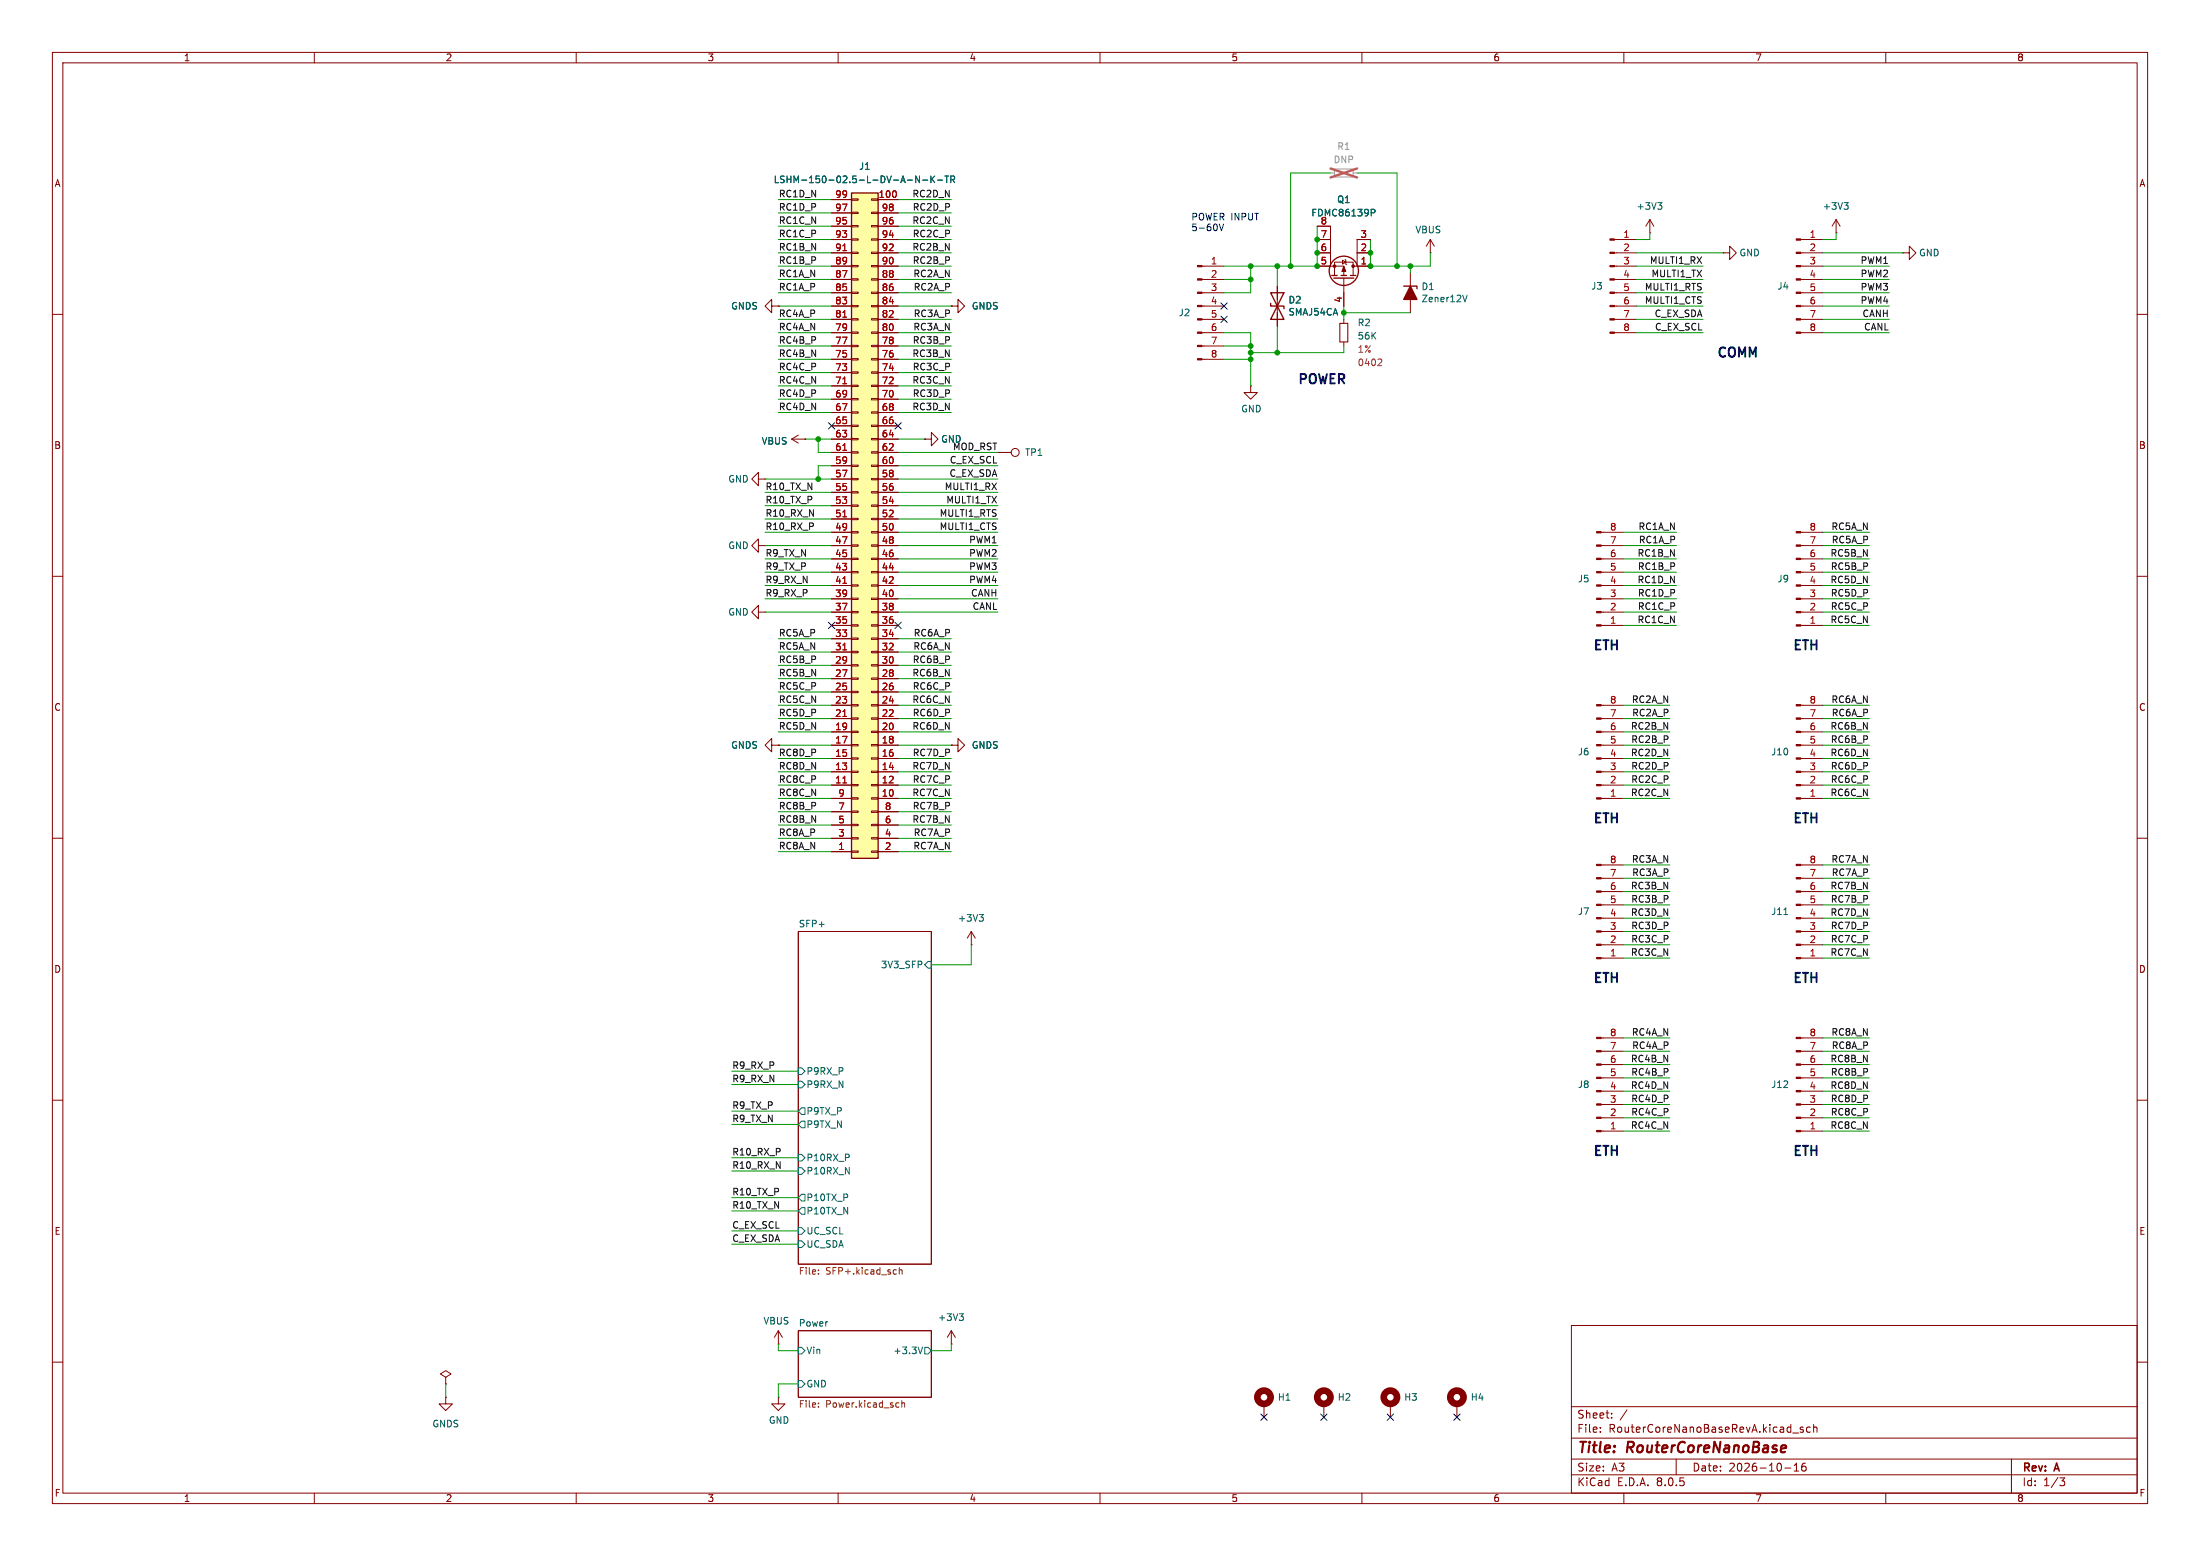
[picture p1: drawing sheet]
<svg xmlns="http://www.w3.org/2000/svg" width="420mm" height="297mm" viewBox="0 0 420 297" stroke-linecap="round" stroke-linejoin="round" font-family="sans-serif">
<g fill="none" stroke="#840000" stroke-width=".19">
<path d="M10 10h400v277h-400zM12 12h396v273h-396zM60 10v2M110 10v2M160 10v2M210 10v2M260 10v2M310 10v2M360 10v2M10 60h2M147.3 58.4v-1.2l-1.3 1.2 1.3 1.3v-1.3h1.3M148.6 58.4h.1"/>
<path d="M181.6 58.4h1.3v1.3l1.2-1.3-1.2-1.2v1.2M181.6 58.4h.1M229.5 58.4h4.2M229.5 55.9h4.2M229.5 53.3h4.2M229.5 50.8h4.2M243.8 54.6v7.6M251.5 43.2h2.5v7.6M251.5 50.8h2.5M251.5 48.3h2.5M251.5 45.7h2.5M254 50.8h2.5v1.8"/>
<path d="M254.8 52.6v-2.6h3.5v2.6M256.3 49.7l.6 .3-.6 .4zM256.5 53.1v5.3M256.8 49.5l.2 1M259.1 48.3v2.5h-.8M259.1 50.8h2.5M259.1 48.3h2.5M261.6 45.7h-2.5v2.6M269.2 52.1v7.6M273 48.3h.1M273 45.7l.8 1.3M273 45.7v2.6"/>
<path d="M273 45.7l-.7 1.3M308.2 58.4h4.2M308.2 55.9h4.2M308.2 53.3h4.2M308.2 50.8h4.2M308.2 48.3h4.2M308.2 45.7h4.2M315 44.5h.1M315 41.9l-.8 1.3M315 41.9v2.6M315 41.9l.7 1.3M328.9 48.3h1.3v1.2l1.3-1.2-1.3-1.3v1.3"/>
<path d="M328.9 48.3h.1M343.8 58.4h4.2M343.8 55.9h4.2M343.8 53.3h4.2M343.8 50.8h4.2M343.8 48.3h4.2M343.8 45.7h4.2M350.5 44.5h.1M350.5 41.9l-.7 1.3M350.5 41.9v2.6M350.5 41.9l.8 1.3M363.2 48.3h1.3v1.2l1.3-1.2-1.3-1.3v1.3"/>
<path d="M363.2 48.3h.1M408 60h2M229.5 63.5h4.2M229.5 61h4.2M229.5 68.6h4.2M229.5 66h4.2M238.8 73.7v1.2h1.2l-1.2 1.3-1.3-1.3h1.3M238.8 73.7h.1M256.5 61v.7M256.5 65.3v.7M308.2 63.5h4.2M308.2 61h4.2"/>
<path d="M343.8 63.5h4.2M343.8 61h4.2M144.8 91.4v-1.2l-1.3 1.2 1.3 1.3v-1.3h1.2M146 91.4h.1M151.1 83.8h2.6M151.1 83.8l1.3 .8M152.4 83.1l-1.3 .7M153.7 83.8h.1M176.5 83.8h1.3v-1.2l1.3 1.2-1.3 1.3v-1.3M176.5 83.8h.1M190.5 86.4h2.5M10 110h2"/>
<path d="M144.8 116.8v-1.2l-1.3 1.2 1.3 1.3v-1.3h1.2M144.8 104.1v-1.2l-1.3 1.2 1.3 1.3v-1.3h1.2M146 116.8h.1M146 104.1h.1M305.7 101.6h4.2M305.7 104.1h4.2M305.7 106.7h4.2M305.7 109.2h4.2M305.7 111.8h4.2M305.7 114.3h4.2M305.7 116.8h4.2M305.7 119.4h4.2"/>
<path d="M408 110h2M305.7 134.6h4.2M305.7 137.2h4.2M305.7 139.7h4.2M343.8 134.6h4.2M343.8 137.2h4.2M343.8 139.7h4.2M10 160h2M147.3 142.2v-1.2l-1.3 1.2 1.3 1.3v-1.3h1.3M148.6 142.2h.1M181.6 142.2h1.3v1.3l1.2-1.3-1.2-1.2v1.2M181.6 142.2h.1"/>
<path d="M305.7 142.2h4.2M305.7 144.8h4.2M305.7 147.3h4.2M305.7 149.9h4.2M305.7 152.4h4.2M343.8 142.2h4.2M343.8 144.8h4.2M343.8 147.3h4.2M343.8 149.9h4.2M343.8 152.4h4.2M408 160h2M152.4 177.8h25.4v63.5h-25.4z"/>
<path d="M185.4 177.8l-.7 1.3M185.4 177.8v2.5M185.4 177.8l.8 1.3M305.7 165.1h4.2M305.7 167.6h4.2M305.7 170.2h4.2M305.7 172.7h4.2M305.7 175.3h4.2M305.7 177.8h4.2M343.8 165.1h4.2M343.8 167.6h4.2M343.8 170.2h4.2"/>
<path d="M343.8 172.7h4.2M343.8 175.3h4.2M343.8 177.8h4.2M185.4 180.3h.1M305.7 180.3h4.2M305.7 182.9h4.2M305.7 198.1h4.2M343.8 180.3h4.2M343.8 182.9h4.2M343.8 198.1h4.2M10 210h2M305.7 200.7h4.2"/>
<path d="M305.7 203.2h4.2M305.7 205.7h4.2M305.7 208.3h4.2M305.7 210.8h4.2M305.7 213.4h4.2M305.7 215.9h4.2M343.8 200.7h4.2M343.8 203.2h4.2M343.8 205.7h4.2M343.8 208.3h4.2M343.8 210.8h4.2M343.8 213.4h4.2"/>
<path d="M343.8 215.9h4.2M408 210h2M10 260h2M148.6 256.5h.1M148.6 254l.8 1.3M148.6 254v2.5M148.6 254l-.8 1.3M152.4 254h25.4v12.7h-25.4zM181.6 256.5h.1M181.6 254l-.8 1.3M181.6 254v2.5M181.6 254l.8 1.3"/>
<path d="M300 253h108v32h-108zM408 260h2M85.1 262.9l1-.6-1-.7-1 .7 1 .6v1.3M85.1 264.2h.1M85.1 266.7v1.3h1.3l-1.3 1.2-1.3-1.2h1.3M85.1 266.7h.1M148.6 266.7v1.3h1.3l-1.3 1.2-1.3-1.2h1.3M148.6 266.7h.1M241.3 268v2.5M252.7 268v2.5M265.4 268v2.5M278.1 268v2.5"/>
<path d="M300 278.5h108M300 274.5h108M300 268.5h108M305.5 273.2v.2M305.5 272.5v.1M307.7 270.5v.2M307.7 269.8v.1M310.6 269.1l-1.3 1.9M320 278.5v3M342.2 273.5h1.2M342.5 279.7l.4-.4v1.5M344.2 272.5l-.3-.1-.2 .2v.2l.5 .2v.3h-.5"/>
<path d="M344.7 279.3a.59 .59 0 0 0-.8 .6v.6l.2 .2 .4 .1 .2-.2 .1-.5-.1-.2h-.5l-.3 .2M345.6 272.5l-.4-.1-.3 .3 .1 .6h.6M346.2 272.5l.2-.1 .4 .1 .1 .9M346.2 271.9v1.5M384 278.5v6.5M60 285v2M110 285v2M160 285v2M210 285v2M260 285v2M300 281.5h108M310 285v2"/>
<path d="M340.7 280.2h1.2M342.5 280.8h.9M360 285v2M393.2 282.1h1l-.5 .6 .4 .1 .1 .5-.3 .3h-.5"/>
<circle cx="193.8" cy="86.4" r=".76"/>
</g>
<path d="M340.4 275.9l.5 .1 .1 .3-1 .2M340.8 277.1l-.2 .1" fill="none" stroke="#840000" stroke-width=".4"/>
<g fill="none" stroke="#006464" stroke-width=".19">
<path d="M261.8 39.9h.5l.2 .3-.1 .4h-.6M316.5 38.7h.8l-.5 .5M317 39.2l.3 .2v.3l-.3 .2M352 38.7h.8l-.4 .5M352.6 39.2l.2 .2v.3l-.2 .2M279.2 56.3l.5 1.3 .4-1.3M186.9 174.6h.8l-.4 .5M187.5 175.1l.2 .2v.3l-.2 .2M340.6 174.6h.7M177.2 183.5h.6v1.3h-.6l-.7-.6zM152.4 203.8h.6l.7 .7-.7 .6h-.6zM152.4 206.4h.6l.7 .6-.7 .6h-.6z"/>
<path d="M153 211.5h.7v1.2h-.7l-.6-.6zM153 214h.7v1.3h-.7l-.6-.7zM152.4 220.3h.6l.7 .7-.7 .6h-.6zM152.4 222.9h.6l.7 .6-.7 .7h-.6zM152.4 234.3h.6l.7 .6-.7 .7h-.6zM152.4 236.9h.6l.7 .6-.7 .6h-.6zM153 228h.7v1.2h-.7l-.6-.6zM153 230.5h.7v1.3h-.7l-.6-.7zM152.4 257.2h.6l.7 .6-.7 .6h-.6zM176.1 257.1l-.4 1.3M176.5 257.2h.7l.6 .6-.6 .6h-.7zM183.1 250.8h.8l-.4 .5"/>
<path d="M183.7 251.3l.2 .2v.3l-.2 .2M152.4 263.5h.6l.7 .7-.7 .6h-.6z"/>
</g>
<path d="M156.2 242.4v.1M156.2 243.1v.1M170.8 242.4h.3M171.1 243.1l-.3 .1M171.7 242.5l.2-.1h.3v.8M171.7 241.9v1.3M156.2 268.5v.1M156.2 267.8v.1M171.5 267.8h.1M171.6 268.5l-.1 .1M172.2 267.3v1.3M172.2 267.9l.1-.1h.3l.1 .8" fill="none" stroke="#725600" stroke-width=".19"/>
<g fill="#840000" stroke="#840000" stroke-width=".19">
<path d="M307.3 63.4h.9v.2h-.9z"/>
<path d="M307.3 60.8h.9v.3h-.9z"/>
<path d="M307.3 58.3h.9v.2h-.9z"/>
<path d="M307.3 55.8h.9v.2h-.9z"/>
<path d="M307.3 53.2h.9v.3h-.9z"/>
<path d="M307.3 50.7h.9v.2h-.9z"/>
<path d="M307.3 48.1h.9v.3h-.9z"/>
<path d="M307.3 45.6h.9v.2h-.9z"/>
<path d="M228.6 68.5h.9v.2h-.9z"/>
<path d="M228.6 65.9h.9v.3h-.9z"/>
<path d="M228.6 63.4h.9v.2h-.9z"/>
<path d="M228.6 60.8h.9v.3h-.9z"/>
<path d="M228.6 58.3h.9v.2h-.9z"/>
<path d="M228.6 55.8h.9v.2h-.9z"/>
<path d="M228.6 53.2h.9v.3h-.9z"/>
<path d="M228.6 50.7h.9v.2h-.9z"/>
<path d="M342.9 63.4h.9v.2h-.9z"/>
<path d="M342.9 60.8h.9v.3h-.9z"/>
<path d="M342.9 58.3h.9v.2h-.9z"/>
<path d="M342.9 55.8h.9v.2h-.9z"/>
<path d="M342.9 53.2h.9v.3h-.9z"/>
<path d="M342.9 50.7h.9v.2h-.9z"/>
<path d="M342.9 48.1h.9v.3h-.9z"/>
<path d="M342.9 45.6h.9v.2h-.9z"/>
<path d="M304.8 165h.9v.2h-.9z"/>
<path d="M304.8 167.5h.9v.3h-.9z"/>
<path d="M304.8 170.1h.9v.2h-.9z"/>
<path d="M304.8 172.6h.9v.2h-.9z"/>
<path d="M304.8 175.1h.9v.3h-.9z"/>
<path d="M304.8 177.7h.9v.2h-.9z"/>
<path d="M304.8 180.2h.9v.3h-.9z"/>
<path d="M304.8 182.8h.9v.2h-.9z"/>
<path d="M304.8 101.5h.9v.2h-.9z"/>
<path d="M304.8 104h.9v.3h-.9z"/>
<path d="M304.8 106.6h.9v.2h-.9z"/>
<path d="M304.8 109.1h.9v.2h-.9z"/>
<path d="M304.8 111.6h.9v.3h-.9z"/>
<path d="M304.8 114.2h.9v.2h-.9z"/>
<path d="M304.8 116.7h.9v.3h-.9z"/>
<path d="M304.8 119.3h.9v.2h-.9z"/>
<path d="M342.9 165h.9v.2h-.9z"/>
<path d="M342.9 167.5h.9v.3h-.9z"/>
<path d="M342.9 170.1h.9v.2h-.9z"/>
<path d="M342.9 172.6h.9v.2h-.9z"/>
<path d="M342.9 175.1h.9v.3h-.9z"/>
<path d="M342.9 177.7h.9v.2h-.9z"/>
<path d="M342.9 180.2h.9v.3h-.9z"/>
<path d="M342.9 182.8h.9v.2h-.9z"/>
<path d="M342.9 134.5h.9v.2h-.9z"/>
<path d="M342.9 137h.9v.3h-.9z"/>
<path d="M342.9 139.6h.9v.2h-.9z"/>
<path d="M342.9 142.1h.9v.3h-.9z"/>
<path d="M342.9 144.7h.9v.2h-.9z"/>
<path d="M342.9 147.2h.9v.2h-.9z"/>
<path d="M342.9 149.7h.9v.3h-.9z"/>
<path d="M342.9 152.3h.9v.2h-.9z"/>
<path d="M304.8 198h.9v.2h-.9z"/>
<path d="M304.8 200.5h.9v.3h-.9z"/>
<path d="M304.8 203.1h.9v.2h-.9z"/>
<path d="M304.8 205.6h.9v.3h-.9z"/>
<path d="M304.8 208.2h.9v.2h-.9z"/>
<path d="M304.8 210.7h.9v.2h-.9z"/>
<path d="M304.8 213.2h.9v.3h-.9z"/>
<path d="M304.8 215.8h.9v.2h-.9z"/>
<path d="M304.8 134.5h.9v.2h-.9z"/>
<path d="M304.8 137h.9v.3h-.9z"/>
<path d="M304.8 139.6h.9v.2h-.9z"/>
<path d="M304.8 142.1h.9v.3h-.9z"/>
<path d="M304.8 144.7h.9v.2h-.9z"/>
<path d="M304.8 147.2h.9v.2h-.9z"/>
<path d="M304.8 149.7h.9v.3h-.9z"/>
<path d="M304.8 152.3h.9v.2h-.9z"/>
<path d="M342.9 198h.9v.2h-.9z"/>
<path d="M342.9 200.5h.9v.3h-.9z"/>
<path d="M342.9 203.1h.9v.2h-.9z"/>
<path d="M342.9 205.6h.9v.3h-.9z"/>
<path d="M342.9 208.2h.9v.2h-.9z"/>
<path d="M342.9 210.7h.9v.2h-.9z"/>
<path d="M342.9 213.2h.9v.3h-.9z"/>
<path d="M342.9 215.8h.9v.2h-.9z"/>
<path d="M256.5 50.8l.4 1h-.7z"/>
<circle cx="254.8" cy="50.8" r=".25"/>
<circle cx="258.3" cy="50.8" r=".25"/>
</g>
<g fill="none" stroke="#840000" stroke-width="1.3">
<circle cx="241.3" cy="266.7" r="1.27"/>
<circle cx="252.7" cy="266.7" r="1.27"/>
<circle cx="265.4" cy="266.7" r="1.27"/>
<circle cx="278.1" cy="266.7" r="1.27"/>
</g>
<path d="M254.8 32.3h3.5v1.5h-3.5z" fill="none" stroke="#a1a1a1" stroke-width=".2"/>
<path d="M254 33h.8M258.3 33h.8" fill="none" stroke="#a1a1a1" stroke-width=".19"/>
<path d="M254 32.2l5.1 1.7M259.1 32.2l-5.1 1.7" fill="none" stroke="#e65255" stroke-width=".46"/>
<g fill="none" stroke="#840000" stroke-width=".25">
<path d="M242.6 57.9v.5h2.5v.5M242.6 55.9l2.5 5.1h-2.5l2.5-5.1zM254.3 52.6h1M254.6 53.1h3.8M256 52.6h1M257.8 52.6h1M268 54.6h2.5v.5"/>
<circle cx="256.5" cy="51.7" r="2.79"/>
</g>
<path d="M269.2 54.6l1.3 2.6h-2.5z" fill="#840000" stroke="#840000" stroke-width=".25"/>
<path d="M255.8 61.7h1.5v3.6h-1.5z" fill="none" stroke="#840000" stroke-width=".2"/>
<path d="M263.5 68.5l.3 .3-.1 .3-.7 .7h.8" fill="none" stroke="#840084" stroke-width=".19"/>
<path d="M162.6 36.8h5v127h-5z" fill="#fffda4"/>
<g fill="none" stroke="#840000" stroke-width=".19">
<path d="M158.7 38.1h3.9M162.6 38h1.2v.2h-1.2zM166.4 38h1.2v.2h-1.2zM167.6 38.1h3.8M148.6 58.4h.1M158.7 58.4h3.9M158.7 55.9h3.9M158.7 53.3h3.9M158.7 50.8h3.9M158.7 48.3h3.9M158.7 45.7h3.9M158.7 43.2h3.9"/>
<path d="M158.7 40.6h3.9M162.6 40.5h1.2v.3h-1.2zM162.6 43.1h1.2v.2h-1.2zM162.6 45.6h1.2v.2h-1.2zM162.6 48.1h1.2v.3h-1.2zM162.6 50.7h1.2v.2h-1.2zM162.6 53.2h1.2v.3h-1.2zM162.6 55.8h1.2v.2h-1.2zM162.6 58.3h1.2v.2h-1.2zM166.4 40.5h1.2v.3h-1.2zM166.4 43.1h1.2v.2h-1.2zM166.4 45.6h1.2v.2h-1.2z"/>
<path d="M166.4 48.1h1.2v.3h-1.2zM166.4 50.7h1.2v.2h-1.2zM166.4 53.2h1.2v.3h-1.2zM166.4 55.8h1.2v.2h-1.2zM166.4 58.3h1.2v.2h-1.2zM167.6 58.4h3.8M167.6 55.9h3.8M167.6 53.3h3.8M167.6 50.8h3.8M167.6 48.3h3.8M167.6 45.7h3.8M167.6 43.2h3.8"/>
<path d="M167.6 40.6h3.8M181.6 58.4h.1M243.8 54.6v2.6M243.8 59.7v2.5M251.5 50.8h2.5M251.5 48.3h2.5M251.5 45.7h2.5M251.5 43.2h2.5M256.5 55.9v2.5M259.1 50.8h2.5M259.1 48.3h2.5M259.1 45.7h2.5"/>
<path d="M158.7 78.7h3.9M158.7 76.2h3.9M158.7 73.7h3.9M158.7 71.1h3.9M158.7 68.6h3.9M158.7 66h3.9M158.7 63.5h3.9M158.7 61h3.9M162.6 60.8h1.2v.3h-1.2zM162.6 63.4h1.2v.2h-1.2zM162.6 65.9h1.2v.3h-1.2zM162.6 68.5h1.2v.2h-1.2z"/>
<path d="M162.6 71h1.2v.2h-1.2zM162.6 73.5h1.2v.3h-1.2zM162.6 76.1h1.2v.2h-1.2zM162.6 78.6h1.2v.3h-1.2zM166.4 60.8h1.2v.3h-1.2zM166.4 63.4h1.2v.2h-1.2zM166.4 65.9h1.2v.3h-1.2zM166.4 68.5h1.2v.2h-1.2zM166.4 71h1.2v.2h-1.2zM166.4 73.5h1.2v.3h-1.2zM166.4 76.1h1.2v.2h-1.2zM166.4 78.6h1.2v.3h-1.2z"/>
<path d="M167.6 78.7h3.8M167.6 76.2h3.8M167.6 73.7h3.8M167.6 71.1h3.8M167.6 68.6h3.8M167.6 66h3.8M167.6 63.5h3.8M167.6 61h3.8M153.7 83.8h.1M158.7 99.1h3.9M158.7 96.5h3.9M158.7 94h3.9"/>
<path d="M158.7 91.4h3.9M158.7 88.9h3.9M158.7 86.4h3.9M158.7 83.8h3.9M158.7 81.3h3.9M162.6 81.2h1.2v.2h-1.2zM162.6 83.7h1.2v.2h-1.2zM162.6 86.2h1.2v.3h-1.2zM162.6 88.8h1.2v.2h-1.2zM162.6 91.3h1.2v.3h-1.2zM162.6 93.9h1.2v.2h-1.2zM162.6 96.4h1.2v.2h-1.2z"/>
<path d="M162.6 98.9h1.2v.3h-1.2zM166.4 81.2h1.2v.2h-1.2zM166.4 83.7h1.2v.2h-1.2zM166.4 86.2h1.2v.3h-1.2zM166.4 88.8h1.2v.2h-1.2zM166.4 91.3h1.2v.3h-1.2zM166.4 93.9h1.2v.2h-1.2zM166.4 96.4h1.2v.2h-1.2zM166.4 98.9h1.2v.3h-1.2zM167.6 99.1h3.8M167.6 96.5h3.8M167.6 94h3.8"/>
<path d="M167.6 91.4h3.8M167.6 88.9h3.8M167.6 86.4h3.8M167.6 83.8h3.8M167.6 81.3h3.8M176.5 83.8h.1M158.7 119.4h3.9M158.7 116.8h3.9M158.7 114.3h3.9M158.7 111.8h3.9M158.7 109.2h3.9M158.7 106.7h3.9"/>
<path d="M158.7 104.1h3.9M158.7 101.6h3.9M162.6 101.5h1.2v.2h-1.2zM162.6 104h1.2v.3h-1.2zM162.6 106.6h1.2v.2h-1.2zM162.6 109.1h1.2v.2h-1.2zM162.6 111.6h1.2v.3h-1.2zM162.6 114.2h1.2v.2h-1.2zM162.6 116.7h1.2v.3h-1.2zM162.6 119.3h1.2v.2h-1.2zM166.4 101.5h1.2v.2h-1.2zM166.4 104h1.2v.3h-1.2z"/>
<path d="M166.4 106.6h1.2v.2h-1.2zM166.4 109.1h1.2v.2h-1.2zM166.4 111.6h1.2v.3h-1.2zM166.4 114.2h1.2v.2h-1.2zM166.4 116.7h1.2v.3h-1.2zM166.4 119.3h1.2v.2h-1.2zM167.6 119.4h3.8M167.6 116.8h3.8M167.6 114.3h3.8M167.6 111.8h3.8M167.6 109.2h3.8M167.6 106.7h3.8"/>
<path d="M167.6 104.1h3.8M167.6 101.6h3.8M343.8 119.4h4.2M343.8 116.8h4.2M343.8 114.3h4.2M343.8 111.8h4.2M343.8 109.2h4.2M343.8 106.7h4.2M343.8 104.1h4.2M343.8 101.6h4.2M158.7 139.7h3.9M158.7 137.2h3.9"/>
<path d="M158.7 134.6h3.9M158.7 132.1h3.9M158.7 129.5h3.9M158.7 127h3.9M158.7 124.5h3.9M158.7 121.9h3.9M162.6 121.8h1.2v.2h-1.2zM162.6 124.3h1.2v.3h-1.2zM162.6 126.9h1.2v.2h-1.2zM162.6 129.4h1.2v.3h-1.2zM162.6 132h1.2v.2h-1.2zM162.6 134.5h1.2v.2h-1.2z"/>
<path d="M162.6 137h1.2v.3h-1.2zM162.6 139.6h1.2v.2h-1.2zM166.4 121.8h1.2v.2h-1.2zM166.4 124.3h1.2v.3h-1.2zM166.4 126.9h1.2v.2h-1.2zM166.4 129.4h1.2v.3h-1.2zM166.4 132h1.2v.2h-1.2zM166.4 134.5h1.2v.2h-1.2zM166.4 137h1.2v.3h-1.2zM166.4 139.6h1.2v.2h-1.2zM167.6 139.7h3.8M167.6 137.2h3.8"/>
<path d="M167.6 134.6h3.8M167.6 132.1h3.8M167.6 129.5h3.8M167.6 127h3.8M167.6 124.5h3.8M167.6 121.9h3.8M148.6 142.2h.1M158.7 152.4h3.9M158.7 149.9h3.9M158.7 147.3h3.9M158.7 144.8h3.9M158.7 142.2h3.9"/>
<path d="M158.7 157.5h3.9M158.7 154.9h3.9M162.6 142.1h1.2v.3h-1.2zM162.6 144.7h1.2v.2h-1.2zM162.6 147.2h1.2v.2h-1.2zM162.6 149.7h1.2v.3h-1.2zM162.6 152.3h1.2v.2h-1.2zM162.6 154.8h1.2v.3h-1.2zM162.6 157.4h1.2v.2h-1.2zM162.6 159.9h1.2v.2h-1.2zM166.4 142.1h1.2v.3h-1.2zM166.4 144.7h1.2v.2h-1.2z"/>
<path d="M166.4 147.2h1.2v.2h-1.2zM166.4 149.7h1.2v.3h-1.2zM166.4 152.3h1.2v.2h-1.2zM166.4 154.8h1.2v.3h-1.2zM166.4 157.4h1.2v.2h-1.2zM166.4 159.9h1.2v.2h-1.2zM167.6 152.4h3.8M167.6 149.9h3.8M167.6 147.3h3.8M167.6 144.8h3.8M167.6 142.2h3.8M167.6 157.5h3.8"/>
<path d="M167.6 154.9h3.8M181.6 142.2h.1M158.7 162.6h3.9M158.7 160h3.9M162.6 162.4h1.2v.3h-1.2zM166.4 162.4h1.2v.3h-1.2zM167.6 162.6h3.8M167.6 160h3.8"/>
</g>
<path d="M162.6 36.8h5v127h-5z" fill="none" stroke="#840000" stroke-width=".25"/>
<path d="M160.9 47.8h.7M160.9 73.2h.7M160.9 60.5h.7M160.9 98.6h.7M160.9 85.9h.7M160.9 111.3h.7M160.9 136.7h.7M160.9 124h.7M160.9 149.4h.7" fill="none" stroke="#a90000" stroke-width=".19"/>
<path d="M173.2 34.4h1M175.5 33.6v1.3l-.7-1.3v1.3M176.1 34.4h1M177.7 33.6v1.3M177.9 34.1l.5 .8M178.4 33.6l-.7 .7M179 34.4h.9M180.4 33.6h.7M180.7 33.6v1.3M181.5 34.3l.6-.1 .1-.2v-.3l-.7-.1v1.3M181.8 34.3l.4 .6M261.8 39.9h.5l.2 .3-.1 .4h-.6" fill="none" stroke="#006464" stroke-width=".19"/>
<g fill="#840000" stroke="#840000" stroke-width=".19">
<path d="M342.9 101.5h.9v.2h-.9z"/>
<path d="M342.9 104h.9v.3h-.9z"/>
<path d="M342.9 106.6h.9v.2h-.9z"/>
<path d="M342.9 109.1h.9v.2h-.9z"/>
<path d="M342.9 111.6h.9v.3h-.9z"/>
<path d="M342.9 114.2h.9v.2h-.9z"/>
<path d="M342.9 116.7h.9v.3h-.9z"/>
<path d="M342.9 119.3h.9v.2h-.9z"/>
</g>
<path d="M232.8 42.8l.4 1.2 .4-1.2" fill="none" stroke="#0000c2" stroke-width=".19"/>
<g fill="none" stroke="#009600" stroke-width=".19">
<path d="M148.6 38.1h10.1M171.4 38.1h10.2M254 33h-7.6v17.8M259.1 33h7.6v17.8M148.6 50.8h10.1M148.6 55.9h10.1M148.6 53.3h10.1M148.6 40.6h10.1M148.6 58.4h10.1M148.6 45.7h10.1M148.6 48.3h10.1M148.6 43.2h10.1"/>
<path d="M171.4 50.8h10.2M171.4 55.9h10.2M171.4 53.3h10.2M171.4 40.6h10.2M171.4 58.4h10.2M171.4 45.7h10.2M171.4 48.3h10.2M171.4 43.2h10.2M233.7 53.3h5.1M238.8 50.8v5.1h-5.1M243.8 50.8v3.8M251.5 43.2v7.6h-17.8"/>
<path d="M256.5 58.4v2.6M256.5 59.7h12.7M261.6 45.7v5.1h11.4v-2.5M269.2 50.8v1.3M312.4 50.8h12.7M312.4 55.9h12.7M312.4 53.3h12.7M312.4 58.4h12.7M312.4 48.3h16.5M315 44.5v1.2h-2.6M348 50.8h12.7M348 55.9h12.7"/>
<path d="M348 53.3h12.7M348 58.4h12.7M348 48.3h15.2M350.5 44.5v1.2h-2.5M148.6 66h10.1M148.6 63.5h10.1M148.6 68.6h10.1M148.6 61h10.1M148.6 73.7h10.1M148.6 78.7h10.1M148.6 71.1h10.1M148.6 76.2h10.1"/>
<path d="M171.4 66h10.2M171.4 63.5h10.2M171.4 68.6h10.2M171.4 61h10.2M171.4 73.7h10.2M171.4 78.7h10.2M171.4 71.1h10.2M171.4 76.2h10.2M233.7 63.5h5.1v10.2M233.7 66h5.1M233.7 68.6h5.1M243.8 62.2v5.1"/>
<path d="M256.5 66v1.3h-17.7M312.4 63.5h12.7M312.4 61h12.7M348 63.5h12.7M348 61h12.7M146 91.4h12.7M146 94h12.7M146 96.5h12.7M146 99.1h12.7M153.7 83.8h5M156.2 83.8v2.6h2.5M158.7 88.9h-2.5v2.5"/>
<path d="M171.4 91.4h19.1M171.4 94h19.1M171.4 96.5h19.1M171.4 99.1h19.1M171.4 83.8h5.1M171.4 86.4h19.1M171.4 88.9h19.1M146 106.7h12.7M146 104.1h12.7M146 101.6h12.7M146 111.8h12.7M146 109.2h12.7"/>
<path d="M146 116.8h12.7M146 114.3h12.7M171.4 106.7h19.1M171.4 104.1h19.1M171.4 101.6h19.1M171.4 111.8h19.1M171.4 109.2h19.1M171.4 116.8h19.1M171.4 114.3h19.1M309.9 106.7h10.1M309.9 104.1h10.1M309.9 101.6h10.1"/>
<path d="M309.9 111.8h10.1M309.9 109.2h10.1M309.9 116.8h10.1M309.9 114.3h10.1M309.9 119.4h10.1M348 106.7h8.9M348 104.1h8.9M348 101.6h8.9M348 111.8h8.9M348 109.2h8.9M348 116.8h8.9M348 114.3h8.9"/>
<path d="M348 119.4h8.9M148.6 137.2h10.1M148.6 139.7h10.1M148.6 127h10.1M148.6 132.1h10.1M148.6 124.5h10.1M148.6 134.6h10.1M148.6 129.5h10.1M148.6 121.9h10.1M171.4 137.2h10.2M171.4 139.7h10.2M171.4 127h10.2"/>
<path d="M171.4 132.1h10.2M171.4 124.5h10.2M171.4 134.6h10.2M171.4 129.5h10.2M171.4 121.9h10.2M309.9 137.2h8.9M309.9 139.7h8.9M309.9 134.6h8.9M348 137.2h8.9M348 139.7h8.9M348 134.6h8.9M148.6 149.9h10.1"/>
<path d="M148.6 152.4h10.1M148.6 144.8h10.1M148.6 142.2h10.1M148.6 147.3h10.1M148.6 154.9h10.1M148.6 157.5h10.1M171.4 149.9h10.2M171.4 152.4h10.2M171.4 144.8h10.2M171.4 142.2h10.2M171.4 147.3h10.2M171.4 154.9h10.2"/>
<path d="M171.4 157.5h10.2M309.9 149.9h8.9M309.9 152.4h8.9M309.9 144.8h8.9M309.9 142.2h8.9M309.9 147.3h8.9M348 149.9h8.9M348 152.4h8.9M348 144.8h8.9M348 142.2h8.9M348 147.3h8.9M148.6 160h10.1"/>
<path d="M148.6 162.6h10.1M171.4 160h10.2M171.4 162.6h10.2M309.9 165.1h8.9M309.9 167.6h8.9M309.9 170.2h8.9M309.9 172.7h8.9M309.9 175.3h8.9M309.9 177.8h8.9M348 165.1h8.9M348 167.6h8.9M348 170.2h8.9"/>
<path d="M348 172.7h8.9M348 175.3h8.9M348 177.8h8.9M185.4 180.3v3.9h-7.6M309.9 198.1h8.9M309.9 180.3h8.9M309.9 182.9h8.9M348 198.1h8.9M348 180.3h8.9M348 182.9h8.9M139.7 214.6h12.7M139.7 207h12.7"/>
<path d="M139.7 204.5h12.7M139.7 212.1h12.7M309.9 200.7h8.9M309.9 203.2h8.9M309.9 205.7h8.9M309.9 208.3h8.9M309.9 213.4h8.9M309.9 215.9h8.9M309.9 210.8h8.9M348 200.7h8.9M348 203.2h8.9M348 205.7h8.9"/>
<path d="M348 208.3h8.9M348 213.4h8.9M348 215.9h8.9M348 210.8h8.9M139.7 221h12.7M139.7 228.6h12.7M139.7 223.5h12.7M139.7 231.1h12.7M139.7 234.9h12.7M139.7 237.5h12.7M148.6 256.5v1.3h3.8M181.6 256.5v1.3h-3.8"/>
<path d="M85.1 264.2v2.5M152.4 264.2h-3.8v2.5"/>
</g>
<g fill="none" stroke="#000084" stroke-width=".19">
<path d="M233.1 57.8l1.2 1.2M234.3 57.8l-1.2 1.2M233.1 60.4l1.2 1.2M234.3 60.4l-1.2 1.2M158.1 80.7l1.3 1.2M159.4 80.7l-1.3 1.2M170.8 80.7l1.3 1.2M172.1 80.7l-1.3 1.2M158.1 118.8l1.3 1.2M159.4 118.8l-1.3 1.2M170.8 118.8l1.3 1.2M172.1 118.8l-1.3 1.2"/>
<path d="M240.7 269.9l1.2 1.2M241.9 269.9l-1.2 1.2M252.1 269.9l1.2 1.2M253.3 269.9l-1.2 1.2M264.8 269.9l1.2 1.2M266 269.9l-1.2 1.2M277.5 269.9l1.2 1.2M278.7 269.9l-1.2 1.2"/>
</g>
<g fill="#009600" stroke="#009600" stroke-width=".19">
<circle cx="156.2" cy="91.4" r=".46"/>
<circle cx="156.2" cy="83.8" r=".46"/>
<circle cx="238.8" cy="68.6" r=".46"/>
<circle cx="266.7" cy="50.8" r=".46"/>
<circle cx="261.6" cy="48.3" r=".46"/>
<circle cx="243.8" cy="50.8" r=".46"/>
<circle cx="238.8" cy="53.3" r=".46"/>
<circle cx="238.8" cy="50.8" r=".46"/>
<circle cx="251.5" cy="50.8" r=".46"/>
<circle cx="246.4" cy="50.8" r=".46"/>
<circle cx="261.6" cy="50.8" r=".46"/>
<circle cx="256.5" cy="59.7" r=".46"/>
<circle cx="251.5" cy="45.7" r=".46"/>
<circle cx="251.5" cy="48.3" r=".46"/>
<circle cx="269.2" cy="50.8" r=".46"/>
<circle cx="238.8" cy="66" r=".46"/>
<circle cx="243.8" cy="67.3" r=".46"/>
<circle cx="238.8" cy="67.3" r=".46"/>
</g>
<g font-size="2.8" fill="#840000">
<text x="301" y="277.9">Title:</text>
<text x="310.6" y="277.9">RouterCoreNanoBase</text>
</g>
<g font-size="2.5" fill="#0000c2">
<text x="327.7" y="68.3">COMM</text>
<text x="247.6" y="73.4">POWER</text>
<text x="304" y="124.2">ETH</text>
<text x="342.1" y="124.2">ETH</text>
<text x="304" y="157.2">ETH</text>
<text x="342.1" y="157.2">ETH</text>
<text x="304" y="187.7">ETH</text>
<text x="342.1" y="187.7">ETH</text>
<text x="304" y="220.7">ETH</text>
<text x="342.1" y="220.7">ETH</text>
</g>
<g font-size="2.1" fill="#840000">
<text x="301" y="273.7">File:</text>
<text x="301" y="271">Sheet:</text>
<text x="307.1" y="273.7">RouterCoreNanoBaseRevA.kicad_sch</text>
<text x="301" y="281.1">Size:</text>
<text x="307.6" y="281.1">A3</text>
<text x="323" y="281.1">Date:</text>
<text x="330" y="281.1">2026-10-16</text>
<text x="386" y="281.3">Rev:</text>
<text x="392.4" y="281.3">A</text>
<text x="301" y="283.9">KiCad</text>
<text x="308.7" y="283.9">E.D.A.</text>
<text x="316.3" y="283.9">8.0.5</text>
<text x="386" y="283.9">Id:</text>
<text x="390.1" y="283.9">1/3</text>
</g>
<g font-size="1.8" fill="#840000">
<text x="35" y="11.9">1</text>
<text x="85" y="11.9">2</text>
<text x="135" y="11.9">3</text>
<text x="185" y="11.9">4</text>
<text x="235" y="11.9">5</text>
<text x="285" y="11.9">6</text>
<text x="335" y="11.9">7</text>
<text x="385" y="11.9">8</text>
<text x="10.3" y="35.9">A</text>
<text x="408.3" y="35.9">A</text>
<text x="10.3" y="85.9">B</text>
<text x="408.2" y="85.9">B</text>
<text x="10.3" y="135.9">C</text>
<text x="408.2" y="135.9">C</text>
<text x="10.3" y="185.9">D</text>
<text x="408.2" y="185.9">D</text>
<text x="10.3" y="235.9">E</text>
<text x="408.3" y="235.9">E</text>
<text x="10.3" y="285.9">F</text>
<text x="35" y="286.9">1</text>
<text x="85" y="286.9">2</text>
<text x="135" y="286.9">3</text>
<text x="185" y="286.9">4</text>
<text x="235" y="286.9">5</text>
<text x="285" y="286.9">6</text>
<text x="335" y="286.9">7</text>
<text x="385" y="286.9">8</text>
<text x="408.3" y="285.9">F</text>
</g>
<g font-size="1.8" fill="#989898">
<text x="255.2" y="28.8">R1</text>
<text x="254.5" y="31.3">DNP</text>
</g>
<g font-size="1.8" fill="#006464">
<text x="147.6" y="35.2">LSHM-150-02.5-L-DV-A-N-K-TR</text>
<text x="163.9" y="32.6">J1</text>
<text x="250.2" y="41.5">FDMC86139P</text>
<text x="255.2" y="39">Q1</text>
<text x="312.3" y="40.2">+3V3</text>
<text x="347.9" y="40.2">+3V3</text>
<text x="270.1" y="44.7">VBUS</text>
<text x="332" y="49.1">GND</text>
<text x="366.3" y="49.1">GND</text>
<text x="139.5" y="59.3">GNDS</text>
<text x="185.4" y="59.3">GNDS</text>
<text x="245.9" y="58.1">D2</text>
<text x="271.3" y="55.6">D1</text>
<text x="271.3" y="57.9">Zener12V</text>
<text x="303.7" y="55.5">J3</text>
<text x="339.2" y="55.5">J4</text>
<text x="224.9" y="60.6">J2</text>
<text x="245.9" y="60.4">SMAJ54CA</text>
<text x="259.1" y="62.5">R2</text>
<text x="259.1" y="65">56K</text>
<text x="236.9" y="78.9">GND</text>
<text x="145.3" y="85.1">VBUS</text>
<text x="179.6" y="84.7">GND</text>
<text x="195.6" y="87.2">TP1</text>
<text x="138.9" y="92.3">GND</text>
<text x="138.9" y="105">GND</text>
<text x="301.1" y="111.4">J5</text>
<text x="339.2" y="111.4">J9</text>
<text x="138.9" y="117.7">GND</text>
<text x="139.5" y="143.1">GNDS</text>
<text x="185.4" y="143.1">GNDS</text>
<text x="301.1" y="144.4">J6</text>
<text x="338" y="144.4">J10</text>
<text x="152.4" y="177.1">SFP+</text>
<text x="182.8" y="176.1">+3V3</text>
<text x="301.1" y="174.9">J7</text>
<text x="338" y="174.9">J11</text>
<text x="168.1" y="185">3V3_SFP</text>
<text x="153.9" y="205.3">P9RX_P</text>
<text x="153.9" y="207.9">P9RX_N</text>
<text x="301.1" y="207.9">J8</text>
<text x="338" y="207.9">J12</text>
<text x="153.9" y="213">P9TX_P</text>
<text x="153.9" y="215.5">P9TX_N</text>
<text x="153.9" y="221.8">P10RX_P</text>
<text x="153.9" y="224.4">P10RX_N</text>
<text x="153.9" y="229.5">P10TX_P</text>
<text x="153.9" y="232">P10TX_N</text>
<text x="153.9" y="235.8">UC_SCL</text>
<text x="153.9" y="238.4">UC_SDA</text>
<text x="145.7" y="253">VBUS</text>
<text x="152.4" y="253.3">Power</text>
<text x="179" y="252.3">+3V3</text>
<text x="153.9" y="258.7">Vin</text>
<text x="170.5" y="258.7">+3.3V</text>
<text x="153.9" y="265">GND</text>
<text x="243.8" y="267.6">H1</text>
<text x="255.3" y="267.6">H2</text>
<text x="268" y="267.6">H3</text>
<text x="280.7" y="267.6">H4</text>
<text x="82.4" y="272.6">GNDS</text>
<text x="146.7" y="272">GND</text>
</g>
<g font-size="1.8" fill="#0f0f0f">
<text x="148.6" y="37.7">RC1D_N</text>
<text x="148.6" y="40.3">RC1D_P</text>
<text x="174.1" y="37.7">RC2D_N</text>
<text x="174.1" y="40.3">RC2D_P</text>
<text x="148.6" y="42.8">RC1C_N</text>
<text x="148.6" y="47.9">RC1B_N</text>
<text x="148.6" y="45.4">RC1C_P</text>
<text x="174.1" y="47.9">RC2B_N</text>
<text x="174.1" y="42.8">RC2C_N</text>
<text x="174.1" y="45.4">RC2C_P</text>
<text x="148.6" y="53">RC1A_N</text>
<text x="148.6" y="50.5">RC1B_P</text>
<text x="174.1" y="50.5">RC2B_P</text>
<text x="174.3" y="53">RC2A_N</text>
<text x="314.9" y="50.5">MULTI1_RX</text>
<text x="315.2" y="53">MULTI1_TX</text>
<text x="355.1" y="53">PWM2</text>
<text x="355.1" y="50.5">PWM1</text>
<text x="148.6" y="55.5">RC1A_P</text>
<text x="174.3" y="55.5">RC2A_P</text>
<text x="313.9" y="55.5">MULTI1_RTS</text>
<text x="313.9" y="58.1">MULTI1_CTS</text>
<text x="355.1" y="55.5">PWM3</text>
<text x="355.1" y="58.1">PWM4</text>
<text x="148.6" y="63.2">RC4A_N</text>
<text x="148.6" y="60.6">RC4A_P</text>
<text x="148.6" y="65.7">RC4B_P</text>
<text x="174.1" y="65.7">RC3B_P</text>
<text x="174.3" y="63.2">RC3A_N</text>
<text x="174.3" y="60.6">RC3A_P</text>
<text x="315.8" y="60.6">C_EX_SDA</text>
<text x="315.8" y="63.2">C_EX_SCL</text>
<text x="355.5" y="60.6">CANH</text>
<text x="355.8" y="63.2">CANL</text>
<text x="148.6" y="68.2">RC4B_N</text>
<text x="148.6" y="70.8">RC4C_P</text>
<text x="174.1" y="68.2">RC3B_N</text>
<text x="174.1" y="70.8">RC3C_P</text>
<text x="148.6" y="73.3">RC4C_N</text>
<text x="148.6" y="75.9">RC4D_P</text>
<text x="174.1" y="73.3">RC3C_N</text>
<text x="174.1" y="75.9">RC3D_P</text>
<text x="148.6" y="78.4">RC4D_N</text>
<text x="174.1" y="78.4">RC3D_N</text>
<text x="181.2" y="88.6">C_EX_SCL</text>
<text x="181.8" y="86">MOD_RST</text>
<text x="146" y="93.6">R10_TX_N</text>
<text x="180.3" y="93.6">MULTI1_RX</text>
<text x="181.2" y="91.1">C_EX_SDA</text>
<text x="146" y="96.2">R10_TX_P</text>
<text x="146" y="98.7">R10_RX_N</text>
<text x="146" y="101.3">R10_RX_P</text>
<text x="179.3" y="101.3">MULTI1_CTS</text>
<text x="179.3" y="98.7">MULTI1_RTS</text>
<text x="180.6" y="96.2">MULTI1_TX</text>
<text x="312.7" y="101.3">RC1A_N</text>
<text x="349.5" y="101.3">RC5A_N</text>
<text x="146" y="106.3">R9_TX_N</text>
<text x="184.9" y="103.8">PWM1</text>
<text x="184.9" y="106.3">PWM2</text>
<text x="312.5" y="106.3">RC1B_N</text>
<text x="312.8" y="103.8">RC1A_P</text>
<text x="349.3" y="106.3">RC5B_N</text>
<text x="349.6" y="103.8">RC5A_P</text>
<text x="146" y="108.9">R9_TX_P</text>
<text x="146" y="111.4">R9_RX_N</text>
<text x="146" y="114">R9_RX_P</text>
<text x="184.9" y="111.4">PWM4</text>
<text x="184.9" y="108.9">PWM3</text>
<text x="185.3" y="114">CANH</text>
<text x="312.5" y="111.4">RC1D_N</text>
<text x="312.6" y="108.9">RC1B_P</text>
<text x="312.6" y="114">RC1D_P</text>
<text x="349.3" y="111.4">RC5D_N</text>
<text x="349.4" y="114">RC5D_P</text>
<text x="349.4" y="108.9">RC5B_P</text>
<text x="185.6" y="116.5">CANL</text>
<text x="312.5" y="119">RC1C_N</text>
<text x="312.6" y="116.5">RC1C_P</text>
<text x="349.3" y="119">RC5C_N</text>
<text x="349.4" y="116.5">RC5C_P</text>
<text x="148.6" y="124.1">RC5A_N</text>
<text x="148.6" y="121.6">RC5A_P</text>
<text x="174.3" y="124.1">RC6A_N</text>
<text x="174.3" y="121.6">RC6A_P</text>
<text x="148.6" y="126.7">RC5B_P</text>
<text x="148.6" y="129.2">RC5B_N</text>
<text x="148.6" y="131.7">RC5C_P</text>
<text x="174.1" y="129.2">RC6B_N</text>
<text x="174.1" y="126.7">RC6B_P</text>
<text x="174.1" y="131.7">RC6C_P</text>
<text x="148.6" y="136.8">RC5D_P</text>
<text x="148.6" y="134.3">RC5C_N</text>
<text x="174.1" y="134.3">RC6C_N</text>
<text x="174.1" y="136.8">RC6D_P</text>
<text x="311.4" y="134.3">RC2A_N</text>
<text x="311.5" y="136.8">RC2A_P</text>
<text x="349.5" y="134.3">RC6A_N</text>
<text x="349.6" y="136.8">RC6A_P</text>
<text x="148.6" y="139.4">RC5D_N</text>
<text x="174.1" y="139.4">RC6D_N</text>
<text x="311.2" y="139.4">RC2B_N</text>
<text x="311.3" y="141.9">RC2B_P</text>
<text x="349.3" y="139.4">RC6B_N</text>
<text x="349.4" y="141.9">RC6B_P</text>
<text x="148.6" y="149.5">RC8C_P</text>
<text x="148.6" y="144.4">RC8D_P</text>
<text x="148.6" y="147">RC8D_N</text>
<text x="174.1" y="147">RC7D_N</text>
<text x="174.1" y="144.4">RC7D_P</text>
<text x="174.1" y="149.5">RC7C_P</text>
<text x="311.2" y="144.4">RC2D_N</text>
<text x="311.3" y="147">RC2D_P</text>
<text x="311.3" y="149.5">RC2C_P</text>
<text x="349.3" y="144.4">RC6D_N</text>
<text x="349.4" y="149.5">RC6C_P</text>
<text x="349.4" y="147">RC6D_P</text>
<text x="148.6" y="154.6">RC8B_P</text>
<text x="148.6" y="152.1">RC8C_N</text>
<text x="174.1" y="152.1">RC7C_N</text>
<text x="174.1" y="154.6">RC7B_P</text>
<text x="311.2" y="152.1">RC2C_N</text>
<text x="349.3" y="152.1">RC6C_N</text>
<text x="148.6" y="157.1">RC8B_N</text>
<text x="148.6" y="159.7">RC8A_P</text>
<text x="174.1" y="157.1">RC7B_N</text>
<text x="174.3" y="159.7">RC7A_P</text>
<text x="148.6" y="162.2">RC8A_N</text>
<text x="174.3" y="162.2">RC7A_N</text>
<text x="311.4" y="164.8">RC3A_N</text>
<text x="311.5" y="167.3">RC3A_P</text>
<text x="349.5" y="164.8">RC7A_N</text>
<text x="349.6" y="167.3">RC7A_P</text>
<text x="311.2" y="169.8">RC3B_N</text>
<text x="311.3" y="172.4">RC3B_P</text>
<text x="349.3" y="169.8">RC7B_N</text>
<text x="349.4" y="172.4">RC7B_P</text>
<text x="311.2" y="174.9">RC3D_N</text>
<text x="311.3" y="177.5">RC3D_P</text>
<text x="311.3" y="180">RC3C_P</text>
<text x="349.3" y="174.9">RC7D_N</text>
<text x="349.4" y="180">RC7C_P</text>
<text x="349.4" y="177.5">RC7D_P</text>
<text x="311.2" y="182.5">RC3C_N</text>
<text x="349.3" y="182.5">RC7C_N</text>
<text x="311.4" y="197.8">RC4A_N</text>
<text x="349.5" y="197.8">RC8A_N</text>
<text x="311.2" y="202.9">RC4B_N</text>
<text x="311.5" y="200.3">RC4A_P</text>
<text x="349.3" y="202.9">RC8B_N</text>
<text x="349.6" y="200.3">RC8A_P</text>
<text x="139.7" y="204.1">R9_RX_P</text>
<text x="139.7" y="206.7">R9_RX_N</text>
<text x="311.2" y="207.9">RC4D_N</text>
<text x="311.3" y="205.4">RC4B_P</text>
<text x="349.3" y="207.9">RC8D_N</text>
<text x="349.4" y="205.4">RC8B_P</text>
<text x="139.7" y="211.7">R9_TX_P</text>
<text x="139.7" y="214.3">R9_TX_N</text>
<text x="311.2" y="215.6">RC4C_N</text>
<text x="311.3" y="213">RC4C_P</text>
<text x="311.3" y="210.5">RC4D_P</text>
<text x="349.3" y="215.6">RC8C_N</text>
<text x="349.4" y="210.5">RC8D_P</text>
<text x="349.4" y="213">RC8C_P</text>
<text x="139.7" y="220.6">R10_RX_P</text>
<text x="139.7" y="223.2">R10_RX_N</text>
<text x="139.7" y="228.3">R10_TX_P</text>
<text x="139.7" y="230.8">R10_TX_N</text>
<text x="139.7" y="237.1">C_EX_SDA</text>
<text x="139.7" y="234.6">C_EX_SCL</text>
</g>
<g font-size="1.8" fill="#a90000">
<text x="159.3" y="40.4">97</text>
<text x="159.3" y="37.8">99</text>
<text x="167.6" y="37.8">100</text>
<text x="168.2" y="40.4">98</text>
<text x="159.3" y="45.5">93</text>
<text x="159.3" y="42.9">95</text>
<text x="168.2" y="45.5">94</text>
<text x="168.2" y="42.9">96</text>
<text x="252" y="45.5">7</text>
<text x="252" y="42.9">8</text>
<text x="259.6" y="45.5">3</text>
<text x="309.8" y="45.5">1</text>
<text x="345.4" y="45.5">1</text>
<text x="159.3" y="53.1">87</text>
<text x="159.3" y="50.5">89</text>
<text x="159.3" y="48">91</text>
<text x="168.2" y="53.1">88</text>
<text x="168.2" y="50.5">90</text>
<text x="168.2" y="48">92</text>
<text x="231.1" y="50.5">1</text>
<text x="231.1" y="53.1">2</text>
<text x="252" y="50.5">5</text>
<text x="252" y="48">6</text>
<text x="259.6" y="50.5">1</text>
<text x="259.6" y="48">2</text>
<text x="309.8" y="48">2</text>
<text x="309.8" y="50.5">3</text>
<text x="309.8" y="53.1">4</text>
<text x="345.4" y="48">2</text>
<text x="345.4" y="50.5">3</text>
<text x="345.4" y="53.1">4</text>
<text x="159.3" y="58.2">83</text>
<text x="159.3" y="55.6">85</text>
<text x="168.2" y="58.2">84</text>
<text x="168.2" y="55.6">86</text>
<text x="231.1" y="55.6">3</text>
<text x="231.1" y="58.2">4</text>
<text x="256.3" y="57.9" transform="rotate(-90 256.3 57.9)">4</text>
<text x="309.8" y="55.6">5</text>
<text x="309.8" y="58.2">6</text>
<text x="345.4" y="55.6">5</text>
<text x="345.4" y="58.2">6</text>
<text x="159.3" y="65.8">77</text>
<text x="159.3" y="63.2">79</text>
<text x="159.3" y="60.7">81</text>
<text x="168.2" y="65.8">78</text>
<text x="168.2" y="63.2">80</text>
<text x="168.2" y="60.7">82</text>
<text x="231.1" y="60.7">5</text>
<text x="231.1" y="63.2">6</text>
<text x="231.1" y="65.8">7</text>
<text x="309.8" y="60.7">7</text>
<text x="309.8" y="63.2">8</text>
<text x="345.4" y="60.7">7</text>
<text x="345.4" y="63.2">8</text>
<text x="159.3" y="70.9">73</text>
<text x="159.3" y="68.3">75</text>
<text x="168.2" y="70.9">74</text>
<text x="168.2" y="68.3">76</text>
<text x="231.1" y="68.3">8</text>
<text x="159.3" y="75.9">69</text>
<text x="159.3" y="73.4">71</text>
<text x="168.2" y="75.9">70</text>
<text x="168.2" y="73.4">72</text>
<text x="159.3" y="83.6">63</text>
<text x="159.3" y="81">65</text>
<text x="159.3" y="78.5">67</text>
<text x="168.2" y="83.6">64</text>
<text x="168.2" y="81">66</text>
<text x="168.2" y="78.5">68</text>
<text x="159.3" y="88.6">59</text>
<text x="159.3" y="86.1">61</text>
<text x="168.2" y="88.6">60</text>
<text x="168.2" y="86.1">62</text>
<text x="159.3" y="93.7">55</text>
<text x="159.3" y="91.2">57</text>
<text x="168.2" y="93.7">56</text>
<text x="168.2" y="91.2">58</text>
<text x="159.3" y="101.3">49</text>
<text x="159.3" y="98.8">51</text>
<text x="159.3" y="96.3">53</text>
<text x="168.2" y="101.3">50</text>
<text x="168.2" y="98.8">52</text>
<text x="168.2" y="96.3">54</text>
<text x="307.3" y="101.3">8</text>
<text x="345.4" y="101.3">8</text>
<text x="159.3" y="106.4">45</text>
<text x="159.3" y="103.9">47</text>
<text x="168.2" y="106.4">46</text>
<text x="168.2" y="103.9">48</text>
<text x="307.3" y="106.4">6</text>
<text x="307.3" y="103.9">7</text>
<text x="345.4" y="106.4">6</text>
<text x="345.4" y="103.9">7</text>
<text x="159.3" y="111.5">41</text>
<text x="159.3" y="109">43</text>
<text x="168.2" y="111.5">42</text>
<text x="168.2" y="109">44</text>
<text x="307.3" y="111.5">4</text>
<text x="307.3" y="109">5</text>
<text x="345.4" y="111.5">4</text>
<text x="345.4" y="109">5</text>
<text x="159.3" y="119.1">35</text>
<text x="159.3" y="116.6">37</text>
<text x="159.3" y="114">39</text>
<text x="168.2" y="119.1">36</text>
<text x="168.2" y="116.6">38</text>
<text x="168.2" y="114">40</text>
<text x="307.3" y="119.1">1</text>
<text x="307.3" y="116.6">2</text>
<text x="307.3" y="114">3</text>
<text x="345.4" y="119.1">1</text>
<text x="345.4" y="116.6">2</text>
<text x="345.4" y="114">3</text>
<text x="159.3" y="124.2">31</text>
<text x="159.3" y="121.7">33</text>
<text x="168.2" y="124.2">32</text>
<text x="168.2" y="121.7">34</text>
<text x="159.3" y="131.8">25</text>
<text x="159.3" y="129.3">27</text>
<text x="159.3" y="126.7">29</text>
<text x="168.2" y="131.8">26</text>
<text x="168.2" y="129.3">28</text>
<text x="168.2" y="126.7">30</text>
<text x="159.3" y="136.9">21</text>
<text x="159.3" y="134.4">23</text>
<text x="168.2" y="136.9">22</text>
<text x="168.2" y="134.4">24</text>
<text x="307.3" y="136.9">7</text>
<text x="307.3" y="134.4">8</text>
<text x="345.4" y="136.9">7</text>
<text x="345.4" y="134.4">8</text>
<text x="159.3" y="142">17</text>
<text x="159.3" y="139.4">19</text>
<text x="168.2" y="142">18</text>
<text x="168.2" y="139.4">20</text>
<text x="307.3" y="142">5</text>
<text x="307.3" y="139.4">6</text>
<text x="345.4" y="142">5</text>
<text x="345.4" y="139.4">6</text>
<text x="159.3" y="149.6">11</text>
<text x="159.3" y="147.1">13</text>
<text x="159.3" y="144.5">15</text>
<text x="168.2" y="149.6">12</text>
<text x="168.2" y="147.1">14</text>
<text x="168.2" y="144.5">16</text>
<text x="307.3" y="149.6">2</text>
<text x="307.3" y="147.1">3</text>
<text x="307.3" y="144.5">4</text>
<text x="345.4" y="149.6">2</text>
<text x="345.4" y="147.1">3</text>
<text x="345.4" y="144.5">4</text>
<text x="159.9" y="154.7">7</text>
<text x="159.9" y="152.1">9</text>
<text x="168.2" y="152.1">10</text>
<text x="168.8" y="154.7">8</text>
<text x="307.3" y="152.1">1</text>
<text x="345.4" y="152.1">1</text>
<text x="159.9" y="159.8">3</text>
<text x="159.9" y="157.2">5</text>
<text x="168.8" y="159.8">4</text>
<text x="168.8" y="157.2">6</text>
<text x="159.9" y="162.3">1</text>
<text x="168.8" y="162.3">2</text>
<text x="307.3" y="167.4">7</text>
<text x="307.3" y="164.8">8</text>
<text x="345.4" y="167.4">7</text>
<text x="345.4" y="164.8">8</text>
<text x="307.3" y="172.5">5</text>
<text x="307.3" y="169.9">6</text>
<text x="345.4" y="172.5">5</text>
<text x="345.4" y="169.9">6</text>
<text x="307.3" y="177.5">3</text>
<text x="307.3" y="175">4</text>
<text x="345.4" y="177.5">3</text>
<text x="345.4" y="175">4</text>
<text x="307.3" y="182.6">1</text>
<text x="307.3" y="180.1">2</text>
<text x="345.4" y="182.6">1</text>
<text x="345.4" y="180.1">2</text>
<text x="307.3" y="197.9">8</text>
<text x="345.4" y="197.9">8</text>
<text x="307.3" y="202.9">6</text>
<text x="307.3" y="200.4">7</text>
<text x="345.4" y="202.9">6</text>
<text x="345.4" y="200.4">7</text>
<text x="307.3" y="208">4</text>
<text x="307.3" y="205.5">5</text>
<text x="345.4" y="208">4</text>
<text x="345.4" y="205.5">5</text>
<text x="307.3" y="215.6">1</text>
<text x="307.3" y="213.1">2</text>
<text x="307.3" y="210.6">3</text>
<text x="345.4" y="215.6">1</text>
<text x="345.4" y="213.1">2</text>
<text x="345.4" y="210.6">3</text>
</g>
<g font-size="1.8" fill="#0000c2">
<text x="227.3" y="42.2">POWER INPUT</text>
<text x="227.3" y="44.2">5-60V</text>
</g>
<g font-size="1.8" fill="#840084">
<text x="259.1" y="67.5">1%</text>
<text x="259.1" y="70.1">0402</text>
</g>
<g font-size="1.8" fill="#725600">
<text x="152.4" y="243.6">File:</text>
<text x="157.6" y="243.6">SFP+.kicad_sch</text>
<text x="152.4" y="269">File:</text>
<text x="157.6" y="269">Power.kicad_sch</text>
</g>
</svg>
